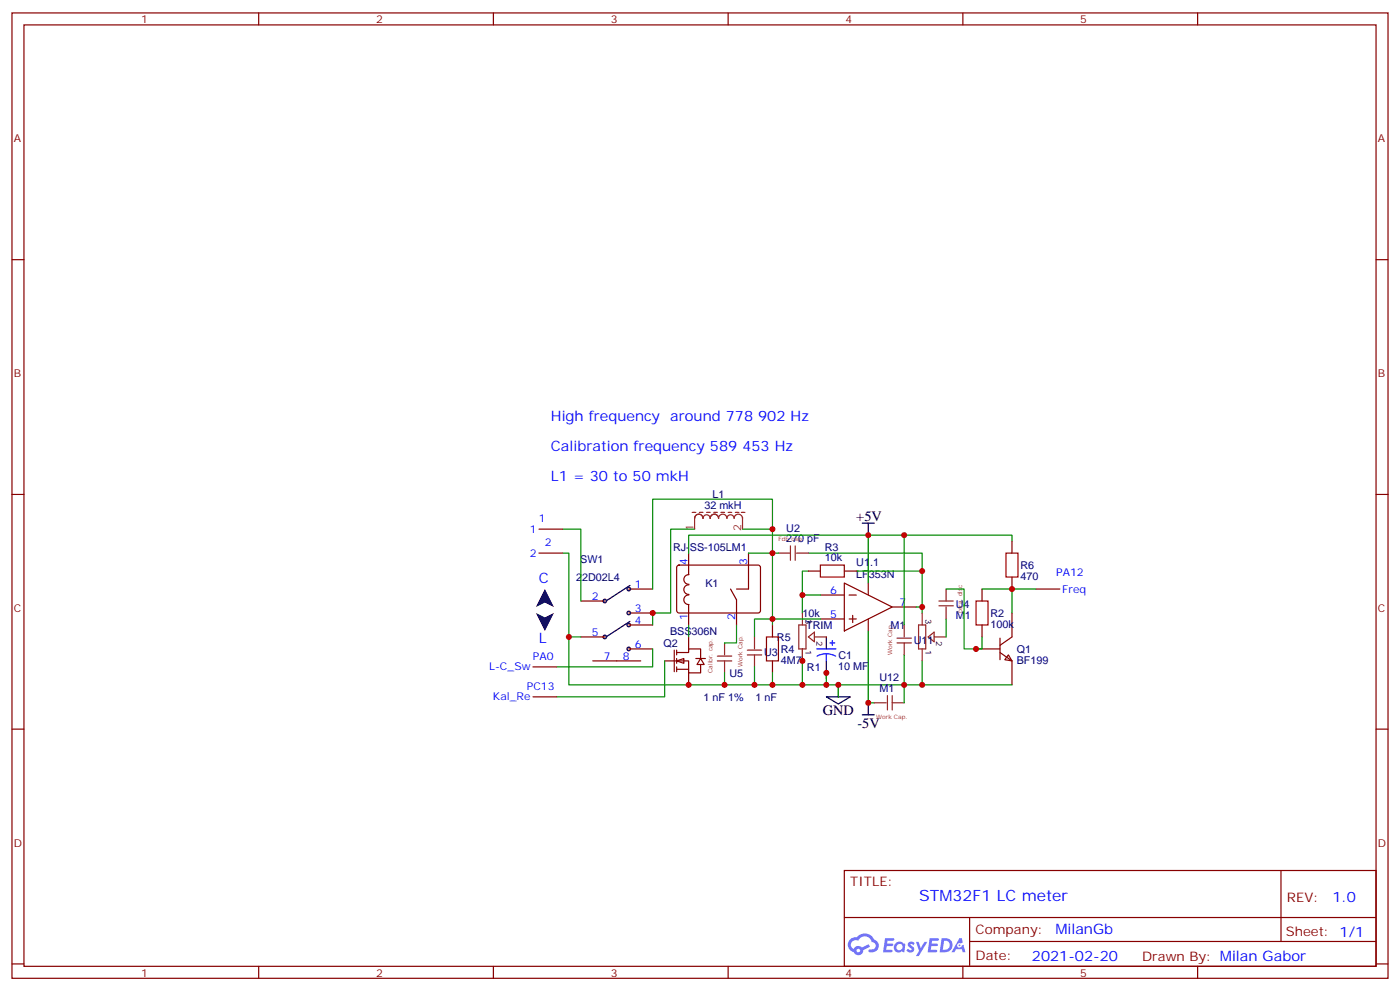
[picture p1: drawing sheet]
<svg xmlns="http://www.w3.org/2000/svg" width="412mm" height="292mm" viewBox="0 0 412 292" stroke-linecap="round" stroke-linejoin="round" font-family="sans-serif">
<g fill="none" stroke="#870000" stroke-width=".35">
<path d="M3.5 3.8h405.4v284.3h-405.4zM7.1 7.3h398.2v277.3h-398.2zM76.2 3.8v3.5M145.3 3.8v3.5M214.5 3.8v3.5M283.6 3.8v3.5M352.8 3.8v3.5M3.5 76.5h3.6M405.3 76.5h3.6M3.5 145.6h3.6M405.3 145.6h3.6M3.5 214.8h3.6"/>
<path d="M405.3 214.8h3.6M248.7 256.4h156.6v28.2h-156.6zM377.3 256.4v20.9M248.7 270.2h156.5M285.6 277.3h119.6M285.6 270.2v14.2M3.5 283.9h3.6M76.2 284.6v3.5M145.3 284.6v3.5M214.5 284.6v3.5M283.6 284.6v3.5M352.8 284.6v3.5"/>
<path d="M405.3 283.9h3.6"/>
</g>
<g fill="#5487ff">
<path d="M267.7 277.6a1.22 1.22 0 0 1 1.7 .2l-.4 .6a.47 .47 0 0 0-.3-.4 .47 .47 0 0 0-.5 .2l.1 .2a1.14 1.14 0 0 1 .8 1.8 1.14 1.14 0 0 1-1.9 0l-.2-.2 .5-.6 .7 .5a.29 .29 0 0 0 .3-.3 .29 .29 0 0 0-.2-.3 1.04 1.04 0 0 1-.6-1.7z"/>
<path d="M260.7 276.3h2.4l.3 .2-.2 .5-1.8 .1-.1 .8h1.5l.3 .4-.3 .4h-1.6l-.2 1.1h1.7l.2 .3-.2 .3-2.6 .1z"/>
<path d="M273.8 276.3h2.4l.3 .2-.1 .5-1.8 .1-.2 .8h1.6l.3 .4-.4 .4h-1.6l-.1 1.1h1.7l.2 .3-.2 .3-2.6 .1z"/>
<path d="M282.6 276.3h.7l.3 1.3-.6 .3a.69 .69 0 0 0-1 .3 .69 .69 0 0 0 .4 .9 .69 .69 0 0 0 .9-.6l.5-.2 .6 2.2h-.8l-.2-.9h-1.8l-.5 .9h-.8z"/>
<path d="M269.8 277.4h.8l.6 1.8 1.1-1.8h.9l-2.6 4.2h-.8l.9-1.5z"/>
<path d="M277.4 276.3l-.6 4.2h1.3a2.11 2.11 0 0 0 2.5-2.1 2.11 2.11 0 0 0-2.5-2.1zM278.1 277.1a1.39 1.39 0 0 1 1.7 1.4 1.39 1.39 0 0 1-1.8 1.3h-.3z"/>
<path d="M263.7 277.9a1.54 1.54 0 0 0-.1 2.2 1.54 1.54 0 0 0 2.2 .1l.6 .3 .3-2.3-.2-.3h-.4a1.49 1.49 0 0 0-2.4 0zM264 278.9a.94 .94 0 0 1 1.8 0 .94 .94 0 0 1-1.8 0z"/>
<path d="M250.4 276.7a2.18 2.18 0 0 0 1.1 3.7 1.44 1.44 0 0 0 1.6 .9 1.44 1.44 0 0 0 1.2-1.4l2-1.1-.5-.7-1.9 1a1.47 1.47 0 0 0-2.4 .4 1.39 1.39 0 0 1-.7-1.9 1.39 1.39 0 0 1 2-.5 2.12 2.12 0 0 1 2.2-1.3 2.12 2.12 0 0 1 1.9 1.7 1.14 1.14 0 0 1 1.1 1.4 1.14 1.14 0 0 1-1.7 .7 .43 .43 0 0 0-.5 .4 .43 .43 0 0 0 .4 .5 1.98 1.98 0 0 0 2.5-1.2 1.98 1.98 0 0 0-1.2-2.6 3.1 3.1 0 0 0-5.3-.6l-.9 .1zM252.3 280a.55 .55 0 0 1 1.1 0 .55 .55 0 0 1-1.1 0z"/>
<circle cx="282.6" cy="278.4" r=".26"/>
</g>
<path d="M241.7 175.3h7M248.7 171.7l14.1 7.1-14.1 7zM250.1 175.3h2.1M255.8 171.7v3.6M262.8 178.8h7.1M241.7 182.3h7M250.1 182.3h2.1M251.2 181.3v2.1M255.8 182.3v3.5" fill="none" stroke="#870000" stroke-width=".35"/>
<path d="M254 154.1h3.5M255.8 154.1v3.5M243.4 187.6v3.5M243.4 194.7v3.5M243.4 205.2h7.1l-3.6 2.2zM246.9 201.7v3.5M254 210.5h3.5M255.8 207v3.5" fill="none" stroke="#000" stroke-width=".35"/>
<path d="M298.1 159.4v-1.8h-42.3v14.1M238.1 162.9h33.5v15.9M238.1 168.2h-1.7v7.1M241.7 175.3h-5.3v5.3M252.2 168.2h19.4M269.9 178.8h1.7v1.8M227.5 182.3h-5.3v5.3M236.4 191.1v10.6h10.5v3.5M243.4 200v-1.8v3.5M255.8 185.8v21.2h1.7M271.6 194.7v7h-24.7" fill="none" stroke="#008700" stroke-width=".35"/>
<g fill="none" stroke="#8c2424" stroke-width=".35">
<path d="M203.9 150.9h1.1M204.6 152.7a1.23 1.23 0 0 1 1.2-1.3 1.23 1.23 0 0 1 1.3 1.3 1.06 1.06 0 0 1 1-1.1 1.06 1.06 0 0 1 1.1 1.1 1.23 1.23 0 0 1 1.2-1.3 1.23 1.23 0 0 1 1.3 1.3 1.23 1.23 0 0 1 1.2-1.3 1.23 1.23 0 0 1 1.2 1.3 1.06 1.06 0 0 1 1.1-1.1 1.06 1.06 0 0 1 1.1 1.1 1.23 1.23 0 0 1 1.2-1.3 1.23 1.23 0 0 1 1.2 1.3M204.6 152.3v3.6M206 150.9h1.1M208.1 150.9h1.1M210.3 150.9h1M212.4 150.9h1M214.5 150.9h1M216.6 150.9h1.1M218.4 150.9h1M218.7 152.3v3.6M229.3 162.9h3.5"/>
<path d="M232.8 160.8v4.2M234.2 160.8v4.2M234.6 162.9h3.5M276.6 177h4.2M276.6 178.4h4.2M278.7 173.5v3.5M278.7 178.8v3.5M220.1 192.9h4.3M220.1 191.5h4.3M222.2 187.6v3.5M222.2 192.9v3.5M235.3 184.1h2.1v7h-2.1z"/>
<path d="M236.4 180.6v3.5M236.4 191.1v3.6M238.1 187.6l1.8-1.4v2.8zM239.9 187.6h3.5M270.6 184.1h2.1v7h-2.1zM271.6 180.6v3.5M271.6 191.1v3.6M273.4 187.6l1.8-1.4v2.8zM275.2 187.6h3.5"/>
</g>
<path d="M240.6 191.1h5.6M243.4 192.5l1.4 .2 1.4 .6M243.4 192.5l-1.4 .2-1.3 .6M243.4 192.5v2.2M244.5 189.4h1.4M245.2 188.7v1.4" fill="none" stroke="#00f" stroke-width=".35"/>
<path d="M297 192.9l1.1 1.8-2.1-.4z" fill="#fff" stroke="#870000" stroke-width=".35"/>
<g fill="none" stroke="#870000" stroke-width=".35">
<path d="M158.7 155.9h7.1M298.1 159.4v3.5M158.7 162.9h7.1M171.1 177h7.1M185.2 173.5h7.1M199.6 166.6l.4-.2 23.6 .1 .4 .6-.1 13-.6 .5-23.5-.1-.5-.7v-12.7zM202.8 162.9v6.4M202.8 178.1v6M202.9 172.3a1.41 1.41 0 0 0-1.5 1.4 1.41 1.41 0 0 0 1.5 1.4M202.9 175.2a1.41 1.41 0 0 0-1.5 1.5 1.41 1.41 0 0 0 1.5 1.4M202.9 169.3a1.41 1.41 0 0 0-1.5 1.4 1.41 1.41 0 0 0 1.5 1.4M217 176.7v7.4"/>
<path d="M220.5 162.9v10.6h-3.5M289.3 173.5v3.5M298.1 170v3.5M305.2 173.5h7M157 196.4h7M171.1 187.6h7.1M174.6 194.7h14.1M185.2 191.1h7.1M185.2 184.1h7.1M185.2 180.6h7.1M287.5 191.1h7.1M289.3 184.1v3.5"/>
<path d="M294.6 192.2l3.5 2.5v7M294.6 188v6.3M298.1 180.6v7l-3.5 2.5"/>
</g>
<path d="M287.5 177h3.5v7.1h-3.5zM296.3 162.9h3.6v7.1h-3.6z" fill="none" stroke="#a10000" stroke-width=".35"/>
<path d="M165.8 155.9h5.3v21.1M204.6 155.9h-7v24.7h-5.3v3.5M165.8 162.9h1.8v38.8h68.8M227.5 162.9v-15.9h-35.2v26.5M229.3 162.9h-1.8v19.4h14.2M278.7 173.5h5.3v17.6h5.3v-3.5M289.3 173.5h8.8v7.1M192.3 191.1v5.3h-28.3M278.7 182.3v5.3M271.6 201.7h26.5" fill="none" stroke="#008700" stroke-width=".35"/>
<g fill="none" stroke="#000" stroke-width=".35">
<path d="M185.6 172.4l-7.1 4.6M185.6 183l-7.1 4.6"/>
<circle cx="178.2" cy="177" r=".53"/>
<circle cx="185.2" cy="173.5" r=".53"/>
<circle cx="178.2" cy="187.6" r=".53"/>
<circle cx="185.2" cy="184.1" r=".53"/>
<circle cx="185.2" cy="180.6" r=".53"/>
<circle cx="185.2" cy="191.1" r=".53"/>
</g>
<path d="M215.2 173.5l1.8 3.2" fill="none" stroke="#600" stroke-width=".35"/>
<g fill="#fff" stroke="#870000" stroke-width=".35">
<path d="M199.3 194.7l2.1-.7v1.4z"/>
<path d="M206.4 194l1 1.7h-2.1z"/>
</g>
<g fill="none" stroke="#870000" stroke-width=".35">
<path d="M238.1 168.2h3.6M248.7 168.2h3.5M195.8 194.7h7v3.5h3.6v-2.5M198.6 191.5v6.3M199.3 192.2h3.5v-1.1h3.6v2.9M199.3 197.1h3.5M199.3 191.5v1.4M199.3 194v1.4M199.3 196.4v1.4M202.8 187.6v3.5M202.8 198.2v3.5M205 194h2.8"/>
<path d="M227.5 184.1v3.5M227.5 194.7v3.5M157 205.2h7"/>
</g>
<g fill="none" stroke="#008700" stroke-width=".35">
<path d="M218.7 155.9h8.8M255.8 157.6h-53v5.3M266.3 157.6v26.5M220.5 162.9h7M298.1 173.5h7.1M167.6 187.6h3.5M195.8 194.7v10.5h-31.8M202.8 184.1v3.5M213.4 198.2v3.5M217 184.1v5.3h-3.6M222.2 196.4v5.3M227.5 182.3v1.8"/>
<path d="M227.5 198.2v3.5M266.3 192.9v14.1"/>
</g>
<path d="M211.3 194.7h4.2M211.3 193.3h4.2M213.4 189.4v3.5M213.4 194.7v3.5M264.2 189.4h4.3M264.2 188h4.3M266.3 184.1v3.5M266.3 189.4v3.5M257.5 207h3.6M261.4 204.9v4.2M262.8 204.9v4.2M262.8 207h3.5" fill="none" stroke="#8c2424" stroke-width=".35"/>
<path d="M160.5 173.5l2.7 5.3-2.7-1.3-2.6 1.3zM157.9 180.6l2.6 1.3 2.7-1.3-2.7 5.2z" fill="#000"/>
<path d="M241.7 166.4h7v3.6h-7zM225.8 187.6h3.5v7.1h-3.5z" fill="none" stroke="#a10000" stroke-width=".35"/>
<g fill="#c00">
<circle cx="243.4" cy="198.2" r=".88"/>
<circle cx="243.4" cy="201.7" r=".88"/>
<circle cx="246.9" cy="201.7" r=".88"/>
<circle cx="236.4" cy="194.7" r=".88"/>
<circle cx="236.4" cy="175.3" r=".88"/>
<circle cx="271.6" cy="168.2" r=".88"/>
<circle cx="271.6" cy="178.8" r=".88"/>
<circle cx="271.6" cy="201.7" r=".88"/>
<circle cx="298.1" cy="173.5" r=".88"/>
<circle cx="287.5" cy="191.1" r=".88"/>
<circle cx="227.5" cy="182.3" r=".88"/>
<circle cx="192.3" cy="180.6" r=".88"/>
<circle cx="227.5" cy="162.9" r=".88"/>
<circle cx="202.8" cy="201.7" r=".88"/>
<circle cx="255.8" cy="157.6" r=".88"/>
<circle cx="227.5" cy="155.9" r=".88"/>
<circle cx="213.4" cy="201.7" r=".88"/>
<circle cx="255.8" cy="207" r=".88"/>
<circle cx="266.3" cy="201.7" r=".88"/>
<circle cx="266.3" cy="157.6" r=".88"/>
<circle cx="167.6" cy="187.6" r=".88"/>
<circle cx="236.4" cy="201.7" r=".88"/>
<circle cx="227.5" cy="201.7" r=".88"/>
<circle cx="222.3" cy="201.7" r=".88"/>
</g>
<text font-size="4.6" fill="#00f" x="270.8" y="265.4">STM32F1 LC meter</text>
<g font-size="4.2" fill="#00f">
<text x="162.3" y="124.1">High frequency</text>
<text x="197.4" y="124.1">around 778 902 Hz</text>
<text x="162.3" y="132.9">Calibration frequency 589 453 Hz</text>
<text x="162.3" y="141.7">L1 = 30 to 50 mkH</text>
<text x="158.7" y="171.7">C</text>
<text x="158.7" y="189.4">L</text>
<text x="392.5" y="265.7">1.0</text>
<text x="310.9" y="275.2">MilanGb</text>
<text x="304" y="283">2021-02-20</text>
</g>
<g font-size="4.2">
<text x="252.2" y="153.4">+5V</text>
<text x="242.4" y="210.5">GND</text>
<text x="252.6" y="214.4">-5V</text>
</g>
<g font-size="3.9" fill="#800">
<text x="250.5" y="261">TITLE:</text>
<text x="379.1" y="265.7">REV:</text>
<text x="287.4" y="275.2">Company:</text>
<text x="378.7" y="275.8">Sheet: 1/1</text>
<text x="287.4" y="282.9">Date:</text>
<text x="336.4" y="282.9">Drawn By: Milan Gabor</text>
</g>
<g font-size="3.2" fill="#800">
<text x="41.6" y="6.8">1</text>
<text x="110.8" y="6.8">2</text>
<text x="179.9" y="6.8">3</text>
<text x="249.1" y="6.8">4</text>
<text x="318.2" y="6.8">5</text>
<text x="4.1" y="41.9">A</text>
<text x="405.9" y="41.9">A</text>
<text x="4.1" y="111.1">B</text>
<text x="405.9" y="111.1">B</text>
<text x="4.1" y="180.2">C</text>
<text x="405.9" y="180.2">C</text>
<text x="4.1" y="249.3">D</text>
<text x="405.9" y="249.3">D</text>
<text x="41.6" y="287.6">1</text>
<text x="110.8" y="287.6">2</text>
<text x="179.9" y="287.6">3</text>
<text x="249.1" y="287.6">4</text>
<text x="318.2" y="287.6">5</text>
</g>
<g font-size="3.2" fill="#000080">
<text x="207.5" y="150">32 mkH</text>
<text x="209.8" y="146.7">L1</text>
<text x="231.6" y="159.7">270 pF</text>
<text x="231.6" y="156.6">U2</text>
<text x="170.9" y="165.9">SW1</text>
<text x="198.3" y="162.4">RJ-SS-105LM1</text>
<text x="243" y="165.4">10k</text>
<text x="243" y="162.2">R3</text>
<text x="252.2" y="166.8">U1.1</text>
<text x="300.6" y="167.6">R6</text>
<text x="169.7" y="171.1">22D02L4</text>
<text x="207.8" y="173">K1</text>
<text x="252.2" y="170.3">LF353N</text>
<text x="300.6" y="170.7">470</text>
<text x="281.5" y="179.1">U4</text>
<text x="236.4" y="181.7">10k</text>
<text x="237.5" y="185.3">TRIM</text>
<text x="262.3" y="185.3">M1</text>
<text x="281.5" y="182.2">M1</text>
<text x="291.7" y="184.9">100k</text>
<text x="291.7" y="181.7">R2</text>
<text x="195.4" y="190.5">Q2</text>
<text x="197.4" y="187">BSS306N</text>
<text x="228.9" y="188.8">R5</text>
<text x="269.2" y="189.7">U11</text>
<text x="225.1" y="193.3">U3</text>
<text x="230" y="195.4">4M7</text>
<text x="230" y="192.3">R4</text>
<text x="237.7" y="197.7">R1</text>
<text x="246.9" y="197.4">10 MF</text>
<text x="246.9" y="194.2">C1</text>
<text x="299.5" y="195.4">BF199</text>
<text x="299.5" y="192.3">Q1</text>
<text x="214.8" y="199.4">U5</text>
<text x="259" y="203.8">M1</text>
<text x="259" y="200.6">U12</text>
<text x="207.3" y="206.5">1 nF 1%</text>
<text x="222.5" y="206.5">1 nF</text>
</g>
<g font-size="3.2" fill="#00f">
<text x="158.7" y="153.7">1</text>
<text x="156" y="156.9">1</text>
<text x="160.5" y="160.8">2</text>
<text x="156" y="164">2</text>
<text x="202.5" y="166.4" transform="rotate(-90 202.5 166.4)">4</text>
<text x="220.1" y="166.4" transform="rotate(-90 220.1 166.4)">3</text>
<text x="187" y="173.1">1</text>
<text x="311.1" y="169.6">PA12</text>
<text x="174.4" y="176.7">2</text>
<text x="244.6" y="174.9">6</text>
<text x="264.9" y="178.4">7</text>
<text x="312.9" y="174.6">Freq</text>
<text x="187" y="183.7">4</text>
<text x="187" y="180.2">3</text>
<text x="202.5" y="182.6" transform="rotate(-90 202.5 182.6)">1</text>
<text x="216.6" y="182.6" transform="rotate(-90 216.6 182.6)">2</text>
<text x="244.6" y="182">5</text>
<text x="174.4" y="187.3">5</text>
<text x="187" y="190.8">6</text>
<text x="144.1" y="197.5">L-C_Sw</text>
<text x="157" y="194.3">PA0</text>
<text x="177.9" y="194.3">7</text>
<text x="183.4" y="194.3">8</text>
<text x="155.2" y="203.1">PC13</text>
<text x="145.2" y="206.3">Kal_Re</text>
</g>
<g font-size="3.2" fill="#8d2323">
<text x="204.3" y="156.5" transform="rotate(-90 204.3 156.5)">1</text>
<text x="218.4" y="156.5" transform="rotate(-90 218.4 156.5)">2</text>
</g>
<g font-size="2.5">
<text x="237.3" y="182.4" transform="rotate(90 237.3 182.4)">3</text>
<text x="272.6" y="182.4" transform="rotate(90 272.6 182.4)">3</text>
<text x="237.3" y="191.5" transform="rotate(90 237.3 191.5)">1</text>
<text x="240.5" y="188.7" transform="rotate(90 240.5 188.7)">2</text>
<text x="272.6" y="191.5" transform="rotate(90 272.6 191.5)">1</text>
<text x="275.8" y="188.7" transform="rotate(90 275.8 188.7)">2</text>
</g>
<g font-size="1.8" fill="#8d2323">
<text x="229.3" y="159.4">Fdb cap</text>
<text x="283.4" y="180.7" transform="rotate(-90 283.4 180.7)">cera. disc</text>
<text x="218.7" y="196.4" transform="rotate(-90 218.7 196.4)">Work Cap.</text>
<text x="262.8" y="192.9" transform="rotate(-90 262.8 192.9)">Work Cap.</text>
<text x="209.9" y="198.2" transform="rotate(-90 209.9 198.2)">Calibr. cap.</text>
<text x="258.1" y="211.8">Work Cap.</text>
</g>
</svg>
